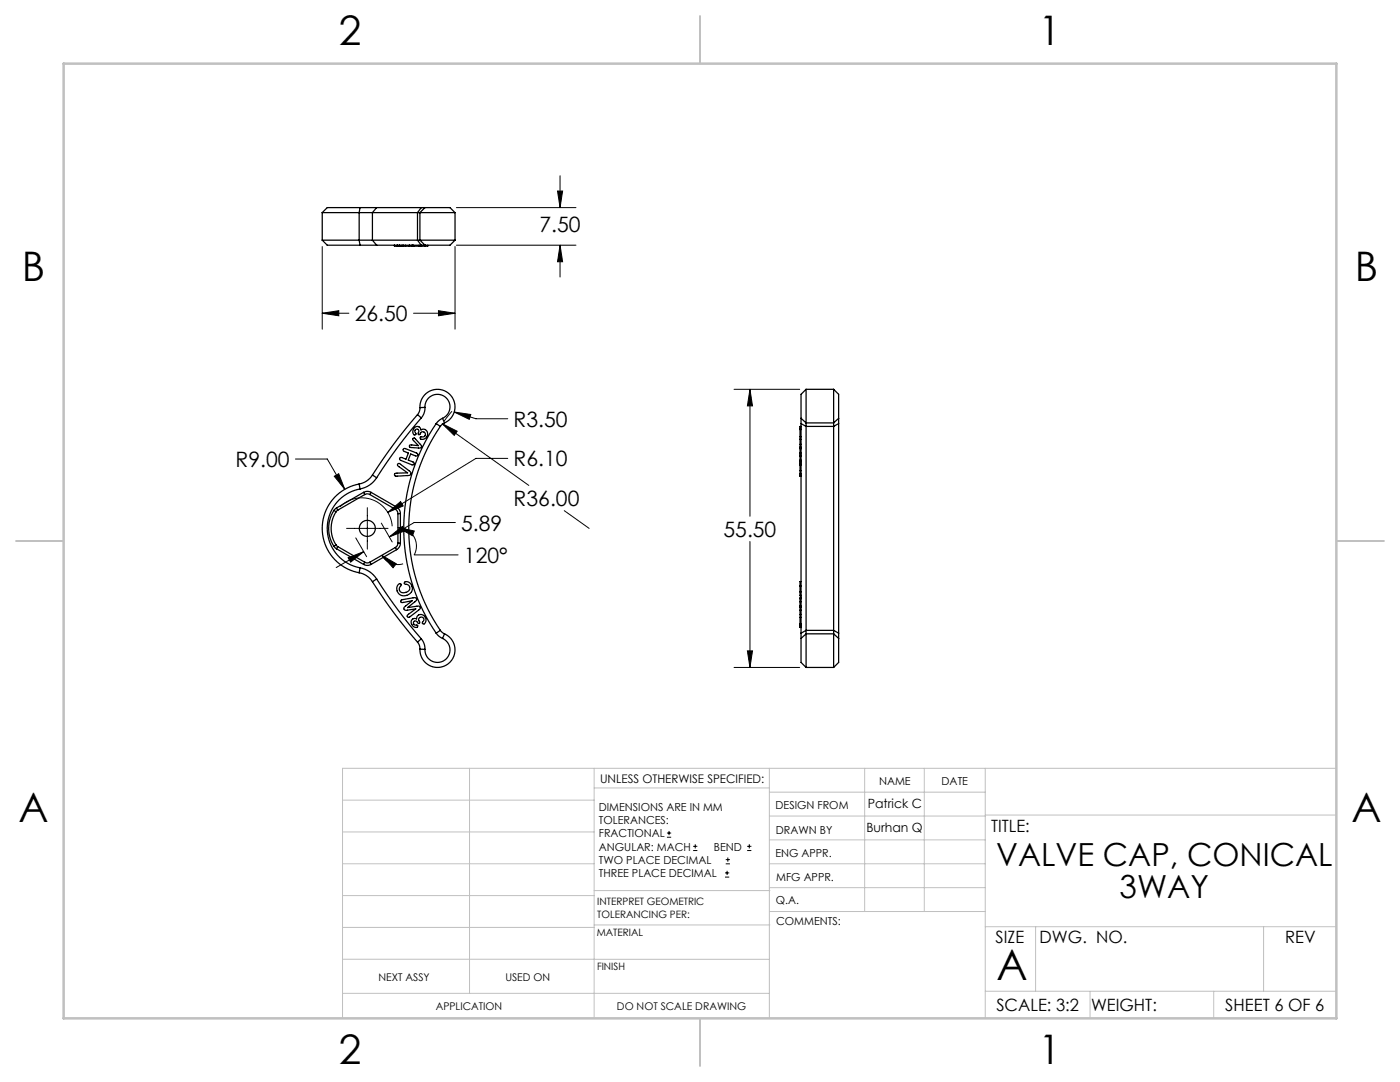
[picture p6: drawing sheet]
<svg xmlns="http://www.w3.org/2000/svg" width="279mm" height="216mm" viewBox="0 0 279 216" stroke-linecap="round" stroke-linejoin="round" font-family="sans-serif">
<g fill="none" stroke="#000" stroke-width=".2">
<path d="M111.3 38.1h1l-.5 3.3zM111.8 35.1v6.3M64.3 49.2v16.5M90.8 49.2v16.5M91.1 41.4h23.8M91.1 48.9h23.8M111.8 48.9l.5 3.3h-1zM111.8 48.9v6.4M64.3 62.5l3.3-.5v1zM64.3 62.5h5.3M82.5 62.5h8.3M87.5 62l3.3 .5-3.3 .5z"/>
<path d="M146.5 77.7h13.1M149.7 77.7l.5 3.3h-1zM149.7 77.7v25.3M59 91.6h6.3l3.5 6M66.7 95l.9-.5 1.2 3.1zM88.3 84.5l2.9 1.5-.6 .9zM88.3 84.5l17.2 12.4M90.2 82.1l-1.6 2M90.7 82.2l3.3 .5-.3 1zM90.7 82.2l4.3 1.4h6.3M101.3 91.5h-6.3l-17.6 10.7M67.8 101.1a6.1 6.1 0 0 1 6.5-1.4 6.1 6.1 0 0 1 4 5.3"/>
<path d="M69.2 105.4h8.2M69.5 111.3l3.1-1.2-2.6 2.1zM71 107.3l2.2 3.8M72.6 110.1l-5.5 3.2M73.3 101.3v8.3M76.1 104.4l2.2 3.7M76.2 110.8l2.9 1.7-.7 .8zM76.2 110.8a3.7 3.7 0 0 0 4.2 1.7M77.4 102.2l2.5-2.1 .6 .9zM77.7 107.1l2.6-2.1 .5 .9zM79.4 105.3l3.3 .7-.4 .9zM79.4 105.3a3.7 3.7 0 0 1 3.3 5.4h8.7"/>
<path d="M90.9 104.3h-8.2l-5 2.8M112.6 101.9l5 3.5M149.7 108.1v25.1M146.5 133.2h13.1M149.2 129.9h1l-.5 3.3zM133.1 167.1h.8M133.1 166.2h.8M133.5 165.8v.8M138.3 169.7h.9M138.3 168.9h.9M138.8 168.5v.8M144.7 175h.8"/>
<path d="M144.7 174.2h.8M144.8 172.4h.9M144.8 171.5h.9M145.1 173.8v.8M145.3 171.1v.8M149.1 169.7h.9M149.1 168.9h.9M149.5 168.5v.8"/>
</g>
<g fill="none" stroke="#c0c0c0" stroke-width=".2">
<path d="M68.4 159.7h50.2M93.7 153.3v44.9M118.6 153.3v49.9M118.6 157.2h34.9M153.5 153.3v49.9M153.5 158.1h43.1M172.6 153.3v28.6M184.5 153.3v28.6M196.6 153.3v49.9M266.7 153.3h-198.3v49.9M68.4 178.7h50.2M68.4 172.4h50.2"/>
<path d="M68.4 166h50.2M118.6 177.7h35.1M153.5 167.6h43.1M153.5 162.8h43.1M153.5 172.4h43.1M153.5 177.1h43.1M196.6 162.6h70.1M68.4 198.2h85.1M68.4 185.1h50.2M68.4 191.4h50.2M118.6 191.4h34.9M118.6 184.6h35.1"/>
<path d="M153.7 181.9h42.9M196.6 197.8h70.1M196.6 184.9h70.1M206.7 184.9v12.9M217.5 197.8v5.4M242.2 197.8v5.4M252.2 184.9v12.9"/>
</g>
<path d="M139.7 3.2v9.5M3.2 107.9h9.5M266.7 107.9h9.5M139.7 203.2v9.5" fill="none" stroke="#c0c0c0" stroke-width=".25"/>
<path d="M12.7 12.7h254v190.5h-254z" fill="none" stroke="#c0c0c0" stroke-width=".5"/>
<path d="M90.7 82.2l3 1.5 .3-1zM66.7 95l2.1 2.6-1.2-3.1zM88.3 84.5l2.3 2.4 .6-.9zM69.5 111.3l3.1-1.2-2.6 2.1zM77.7 107.1l2.6-2.1 .5 .9zM79.4 105.3l3.3 .7-.4 .9zM76.2 110.8l2.9 1.7-.7 .8zM77.4 102.2l3.1-1.2-.6-.9zM149.7 77.7l.5 3.3h-1zM149.2 129.9h1l-.5 3.3zM111.3 38.1h1l-.5 3.3zM111.8 48.9l.5 3.3h-1zM87.5 62l3.3 .5-3.3 .5zM64.3 62.5l3.3-.5v1z" fill="#000"/>
<g fill="none" stroke="#000" stroke-width=".25">
<path d="M64.3 42.4h7.4M64.3 47.9h7.4M64.3 47.9l1 1h6.6M64.3 42.4v5.5M71.7 42.4h2.6M71.7 47.9h2.6M71.7 42.4v5.5M71.7 47.9l.2 1M71.9 41.4h3.3M71.9 48.9h3.3M71.9 41.4h-6.6l-1 1M71.9 41.4l-.2 1"/>
<path d="M74.3 42.4h9M74.3 47.9h9M74.3 42.4v5.5M74.3 47.9l.9 1M75.2 41.4h8.9M75.2 48.9h8.9M75.2 41.4l-.9 1M78.7 48.9v.2h.5v-.2M79.2 49.1h.1M79.3 48.9v.2h.4M79.7 48.9v.2M79.8 48.9v.2h.4"/>
<path d="M80.2 48.9v.2M80.4 48.9v.2h-.2M80.5 48.9v.2h.4M80.9 48.9v.2M81.7 48.9v.2h-.8M81.7 48.9v.2h.5M82.2 48.9v.2M82.2 49.1h.1M82.4 48.9v.2h.1M82.5 49.1h1.1M82.5 48.9v.2M83.3 42.4h.5"/>
<path d="M83.3 47.9h.5M83.3 47.9l.8 1M83.3 42.4v5.5M83.6 49.1h.4M83.6 48.9v.2M83.8 42.4h7M83.8 47.9h7M83.8 42.4v5.5M83.8 47.9l1 1M84 49.1h.9M84 48.9v.2M84.1 41.4h.7"/>
<path d="M84.1 48.9h.7M84.1 41.4l-.8 1M84.1 49.1h.1M84.8 41.4h5l1 1M84.8 41.4l-1 1M84.9 49.1h.4M84.9 48.9v.2M85.3 48.9v.2M90.8 47.9l-1 1h-5M90.8 42.4v5.5M160.9 77.7v6.7M160.9 77.7l-1 1v4.8"/>
<path d="M160.9 77.7h5.5M166.4 77.7l1 1v4.8M166.4 77.7v6.7M71.7 96.6a9 9 0 0 0-7.4 8.8 9 9 0 0 0 7.4 8.9M71.7 96.6l.2 1M71.9 97.6a8 8 0 0 0-6.6 7.8 8 8 0 0 0 6.6 7.9M72.6 98.2a1.5 1.5 0 0 1 1.5 0M72.6 98.2l-5.4 3.2M72.6 98.2l.2 .5M72.8 98.7l.5-.2 .5 .2M72.8 98.7l-5.4 3.1M73.8 98.7l5.1 2.9"/>
<path d="M74.1 98.2l-.3 .5M74.1 98.2l5.1 3M74.3 94.8a4 4 0 0 1-2.6 1.8M74.3 94.8l.9 .5M75.2 95.3a5 5 0 0 1-3.3 2.3M79.4 92.6l.4-.1 2.1 1.6a.49 .49 0 0 1 0 .6 .49 .49 0 0 1-.6 .2l-2.3 .1a.29 .29 0 0 1-.3-.2 .29 .29 0 0 1 .2-.4h2.4l-1.9-1.4zM80.5 89.6l.4-.1 2.2 .9a.31 .31 0 0 1 .3 .4 .31 .31 0 0 1-.5 .2l-.9-.4-.5 1.2 .9 .4a.31 .31 0 0 1 .2 .4 .31 .31 0 0 1-.4 .1l-2.2-.8a.31 .31 0 0 1-.2-.4 .31 .31 0 0 1 .4-.2l.8 .3 .5-1.2-.9-.4zM82.4 87.5h.4l1.1 1.2a.38 .38 0 0 1 .2 .4 .38 .38 0 0 1-.3 .3l-2-.1a.27 .27 0 0 1-.1-.3 .27 .27 0 0 1 .2-.2l1.6 .1-1.1-1.1zM82.8 85.3a.73 .73 0 0 1 .8-.2 .73 .73 0 0 1 .4 .7 .95 .95 0 0 1 1.3 .3 .95 .95 0 0 1-.3 1.3l-.3 .2-.6 .1a.25 .25 0 0 1-.3-.3 .25 .25 0 0 1 .3-.2 .55 .55 0 0 0 .7-.4 .55 .55 0 0 0-.4-.7 .55 .55 0 0 0-.6 .6h-.2a.36 .36 0 0 1 0-.6 .41 .41 0 0 0-.5-.5 .41 .41 0 0 0-.3 .6l.2 .4-.2 .2a.83 .83 0 0 1-.5-.8 .83 .83 0 0 1 .5-.7zM83.3 82.7a100.1 100.1 0 0 0-9 12.1M83.3 82.7l.8 .7M83.8 81.3l-.1 .8-.4 .6"/>
<path d="M83.8 81.3a3.5 3.5 0 0 1 5.4-3.1 3.5 3.5 0 0 1-.5 6.2M84.1 83.4a99 99 0 0 0-8.9 11.9M84.8 81.3a3 3 0 0 1-.7 2.1M84.8 81.3a2.5 2.5 0 0 1 3.8-2.2 2.5 2.5 0 0 1-.3 4.4M84.8 81.3h-1M87.1 84.5a37 37 0 0 0 0 41.8M87.1 84.5l.8 .6M87.9 85.1a36 36 0 0 0 0 40.7M88.3 83.5l-.7 .4-.5 .6M88.3 83.5l.4 .9M88.7 84.4l-.8 .7M159.7 85.7v1.4"/>
<path d="M159.7 87.1v.6h.2M159.7 88.7v.5M159.7 89.2v.2h.2M159.7 85.2v.4M159.7 90.4v.4M159.7 90.8v.2M159.7 92.2v.4M159.7 92.6v.2M159.7 93.9v.7M159.7 94.6v.3M159.7 89.5h.1M159.7 92.5v.1"/>
<path d="M159.7 91h.2M159.7 92.8h.2M159.7 89.5h.2M159.7 94.9v.1h.2M159.7 87.1h.2M159.7 85.7h.2M159.7 89.2h.2M159.7 88.7h.2M159.7 85.2h.2M159.7 87.6v1.1M159.7 89.5v.9M159.7 91v1.2"/>
<path d="M159.7 92.8v1.1M159.7 90.8h.2M159.7 90.4h.2M159.7 92.6h.2M159.7 92.2h.2M159.7 91.8h.2M159.7 94.6h.2M159.7 93.9h.2M159.7 94.9h.2M159.9 83.5v1M159.9 84.5v41.8M159.9 85.6l-.2 .1"/>
<path d="M159.9 85.1l-.2 .1M159.9 83.5l1 .9M159.9 84.5l1 .6M160.9 84.4v.7M160.9 85.1v40.7M160.9 85.1h5.5M160.9 84.4h5.5M166.4 84.4v.7M166.4 85.1v40.7M167.4 83.5v1M167.4 84.5v41.8M167.4 83.5l-1 .9"/>
<path d="M167.4 84.5l-1 .6M66.6 101.8a6.6 6.6 0 0 0 0 7.2M66.6 109l.6 .5M66.6 101.8l.5 .3M67.1 102.1a6.1 6.1 0 0 0 0 6.6M67.1 108.7l.3 .4M67.1 108.7l-.5 .3M67.2 101.4l-.6 .4M67.2 101.4l.2 .4M67.2 109.5l5.4 3.1M67.4 101.8l-.3 .3M67.4 109.1l-.2 .4"/>
<path d="M67.4 109.1l5.4 3.1M71.7 114.3a4 4 0 0 1 2.6 1.8M71.9 113.3a5 5 0 0 1 3.3 2.2M71.9 113.3l-.2 1M72.6 112.6a1.5 1.5 0 0 0 1.5 0M72.8 112.2l.5 .1 .5-.1M72.8 112.2l-.2 .4M73.8 112.2l.3 .4M74.3 116.1a100.1 100.1 0 0 0 9 12M75.2 115.5a99.1 99.1 0 0 0 8.9 12M75.2 115.5l-.9 .6M78.9 101.6l.4 .4 .1 .5"/>
<path d="M78.9 109.2l.3 .5M78.9 109.2l-5.1 3M79.2 101.2a1.5 1.5 0 0 1 .7 1.3M79.2 109.7l-5.1 2.9M79.2 101.2l-.3 .4M79.4 108.4l-.1 .5-.4 .3M79.4 108.4h.5M79.4 102.5v5.9M79.4 102.5h.5M79.5 116.7l.1-.2a.28 .28 0 0 1 .4 .1 .28 .28 0 0 1-.1 .4 .82 .82 0 0 0 0 1.1 .82 .82 0 0 0 1.1 .1 .85 .85 0 0 0 .8-1 .85 .85 0 0 0-1-.7l-.1-.3a1.19 1.19 0 0 1 1.4 .3 1.19 1.19 0 0 1 .1 1.4 1.52 1.52 0 0 1-2.1 .9 1.52 1.52 0 0 1-.6-2.1zM79.9 108.4a1.5 1.5 0 0 1-.7 1.3M79.9 102.5v5.9"/>
<path d="M80 119.8l2.7-.5a.41 .41 0 0 1 .5 .3 .41 .41 0 0 1-.4 .5l-1.4 1.1 2.1-.3a.41 .41 0 0 1 .4 .4 .41 .41 0 0 1-.4 .5l-1.9 1.4a.28 .28 0 0 1-.3-.1 .28 .28 0 0 1 0-.3l1.7-1.3-1.7 .3a.46 .46 0 0 1-.7-.2 .46 .46 0 0 1 .3-.7l1.4-1-2.1 .3-.2-.1zM159.7 119.5v.6M159.7 116.9v1.2M159.7 118.1v.7M159.7 118.8l.2 .1M159.7 119.5h.2M159.7 118.1h.2M159.7 116.9h.2M159.7 118.8h.2M159.9 119.2l-.2 .1v.2M159.9 116h-.2v.9M82.3 123.6l.3-.2 .5 .1a.94 .94 0 0 1 1-.9 .94 .94 0 0 1 .9 .9v.4l-.2 .5a.25 .25 0 0 1-.4 .1 .25 .25 0 0 1-.1-.3 .55 .55 0 0 0 .1-.9 .55 .55 0 0 0-.8 .1 .55 .55 0 0 0 .2 .8l-.1 .2a.36 .36 0 0 1-.5-.4 .41 .41 0 0 0-.7 .1 .41 .41 0 0 0 .4 .6h.4l.1 .3a.93 .93 0 0 1-1.2-.3 .93 .93 0 0 1 .1-1.1z"/>
<path d="M83.3 128.1l.4 .7 .1 .7M83.8 129.5l1 .1M84.1 127.5a3 3 0 0 1 .7 2.1M84.1 127.5l-.8 .6M87.1 126.3l.5 .7 .7 .4M87.9 125.8l.8 .7M87.9 125.8l-.8 .5M88.3 127.4a2.5 2.5 0 0 1 .3 4.4 2.5 2.5 0 0 1-3.8-2.2M88.7 126.5a3.5 3.5 0 0 1 .5 6.2 3.5 3.5 0 0 1-5.4-3.2M88.7 126.5l-.4 .9M159.7 123.2v1.3h.2M159.7 122.6v.6"/>
<path d="M159.7 121.2v.6M159.7 124.8v.4M159.7 124.7v.1M159.7 125.2h.2M159.7 124.6v.1M159.7 121.8v.8h.2M159.7 124.5h.2M159.7 124.7h.2M159.7 123.2h.2M159.7 121.8h.2M159.7 121.2h.2M159.7 120.1v.8"/>
<path d="M159.7 124.8h.2M159.7 120.1h.2M159.9 127.4v4.8l1 1M159.9 126.3v1.1M159.9 120.9h-.2v.3M160.9 126.5v6.7M160.9 125.8v.7M160.9 133.2h5.5M160.9 126.5h5.5M160.9 126.5l-1 .9M160.9 125.8h5.5M160.9 125.8l-1 .5"/>
<path d="M166.4 126.5v6.7M166.4 125.8v.7M166.4 126.5l1 .9M166.4 125.8l1 .5M167.4 127.4v4.8l-1 1M167.4 126.3v1.1"/>
<circle cx="73.3" cy="105.4" r="1.6"/>
</g>
<text font-size="8.5" x="198.9" y="195.5">A</text>
<g font-size="8.1">
<text x="67.6" y="8.9">2</text>
<text x="207.3" y="8.9">1</text>
<text x="4.4" y="56.1">B</text>
<text x="270.4" y="56.1">B</text>
<text x="3.7" y="164.1">A</text>
<text x="269.7" y="164.1">A</text>
<text x="67.6" y="212.4">2</text>
<text x="207.3" y="212.4">1</text>
</g>
<g font-size="6.3">
<text x="198.8" y="172.9">VALVE CAP, CONICAL</text>
<text x="223.5" y="179.2">3WAY</text>
</g>
<g font-size="4.2">
<text x="107.7" y="46.2">7.50</text>
<text x="70.8" y="64.1">26.50</text>
<text x="102.5" y="85.2">R3.50</text>
<text x="47" y="93.2">R9.00</text>
<text x="102.5" y="93.1">R6.10</text>
<text x="102.5" y="101">R36.00</text>
<text x="92" y="105.9">5.89</text>
<text x="144.4" y="107.1">55.50</text>
<text x="92.6" y="112.3">120°</text>
</g>
<g font-size="3.4">
<text x="197.8" y="166">TITLE:</text>
<text x="198.7" y="188.1">SIZE</text>
<text x="207.5" y="188.1">DWG. NO.</text>
<text x="256.5" y="188.2">REV</text>
<text x="198.8" y="201.7">SCALE: 3:2</text>
<text x="217.7" y="201.8">WEIGHT:</text>
<text x="244.5" y="201.7">SHEET 6 OF 6</text>
</g>
<g font-size="2.5">
<text x="173.2" y="161.3">Patrick C</text>
<text x="172.9" y="166.1">Burhan Q</text>
</g>
<text font-size="2.4" x="119.8" y="156.2">UNLESS OTHERWISE SPECIFIED:</text>
<g font-size="2.2">
<text x="119.5" y="161.8">DIMENSIONS ARE IN MM</text>
<text x="154.8" y="161.4">DESIGN FROM</text>
<text x="175.4" y="156.6">NAME</text>
<text x="187.9" y="156.7">DATE</text>
<text x="119.5" y="164.4">TOLERANCES:</text>
<text x="119.5" y="167.1">FRACTIONAL</text>
<text x="154.9" y="166.3">DRAWN BY</text>
<text x="119.5" y="169.7">ANGULAR: MACH</text>
<text x="119.5" y="172.4">TWO PLACE DECIMAL</text>
<text x="142.5" y="169.7">BEND</text>
<text x="154.8" y="171">ENG APPR.</text>
<text x="119.5" y="175">THREE PLACE DECIMAL</text>
<text x="154.9" y="175.7">MFG APPR.</text>
<text x="154.9" y="180.4">Q.A.</text>
<text x="154.9" y="184.6">COMMENTS:</text>
</g>
<g font-size="2.1">
<text x="75.5" y="195.7">NEXT ASSY</text>
<text x="100.9" y="195.7">USED ON</text>
<text x="86.9" y="201.5">APPLICATION</text>
<text x="123.1" y="201.6">DO NOT SCALE DRAWING</text>
</g>
<g font-size="2">
<text x="119.2" y="180.6">INTERPRET GEOMETRIC</text>
<text x="119.2" y="183.1">TOLERANCING PER:</text>
<text x="119.1" y="186.7">MATERIAL</text>
<text x="119.1" y="193.5">FINISH</text>
</g>
</svg>
